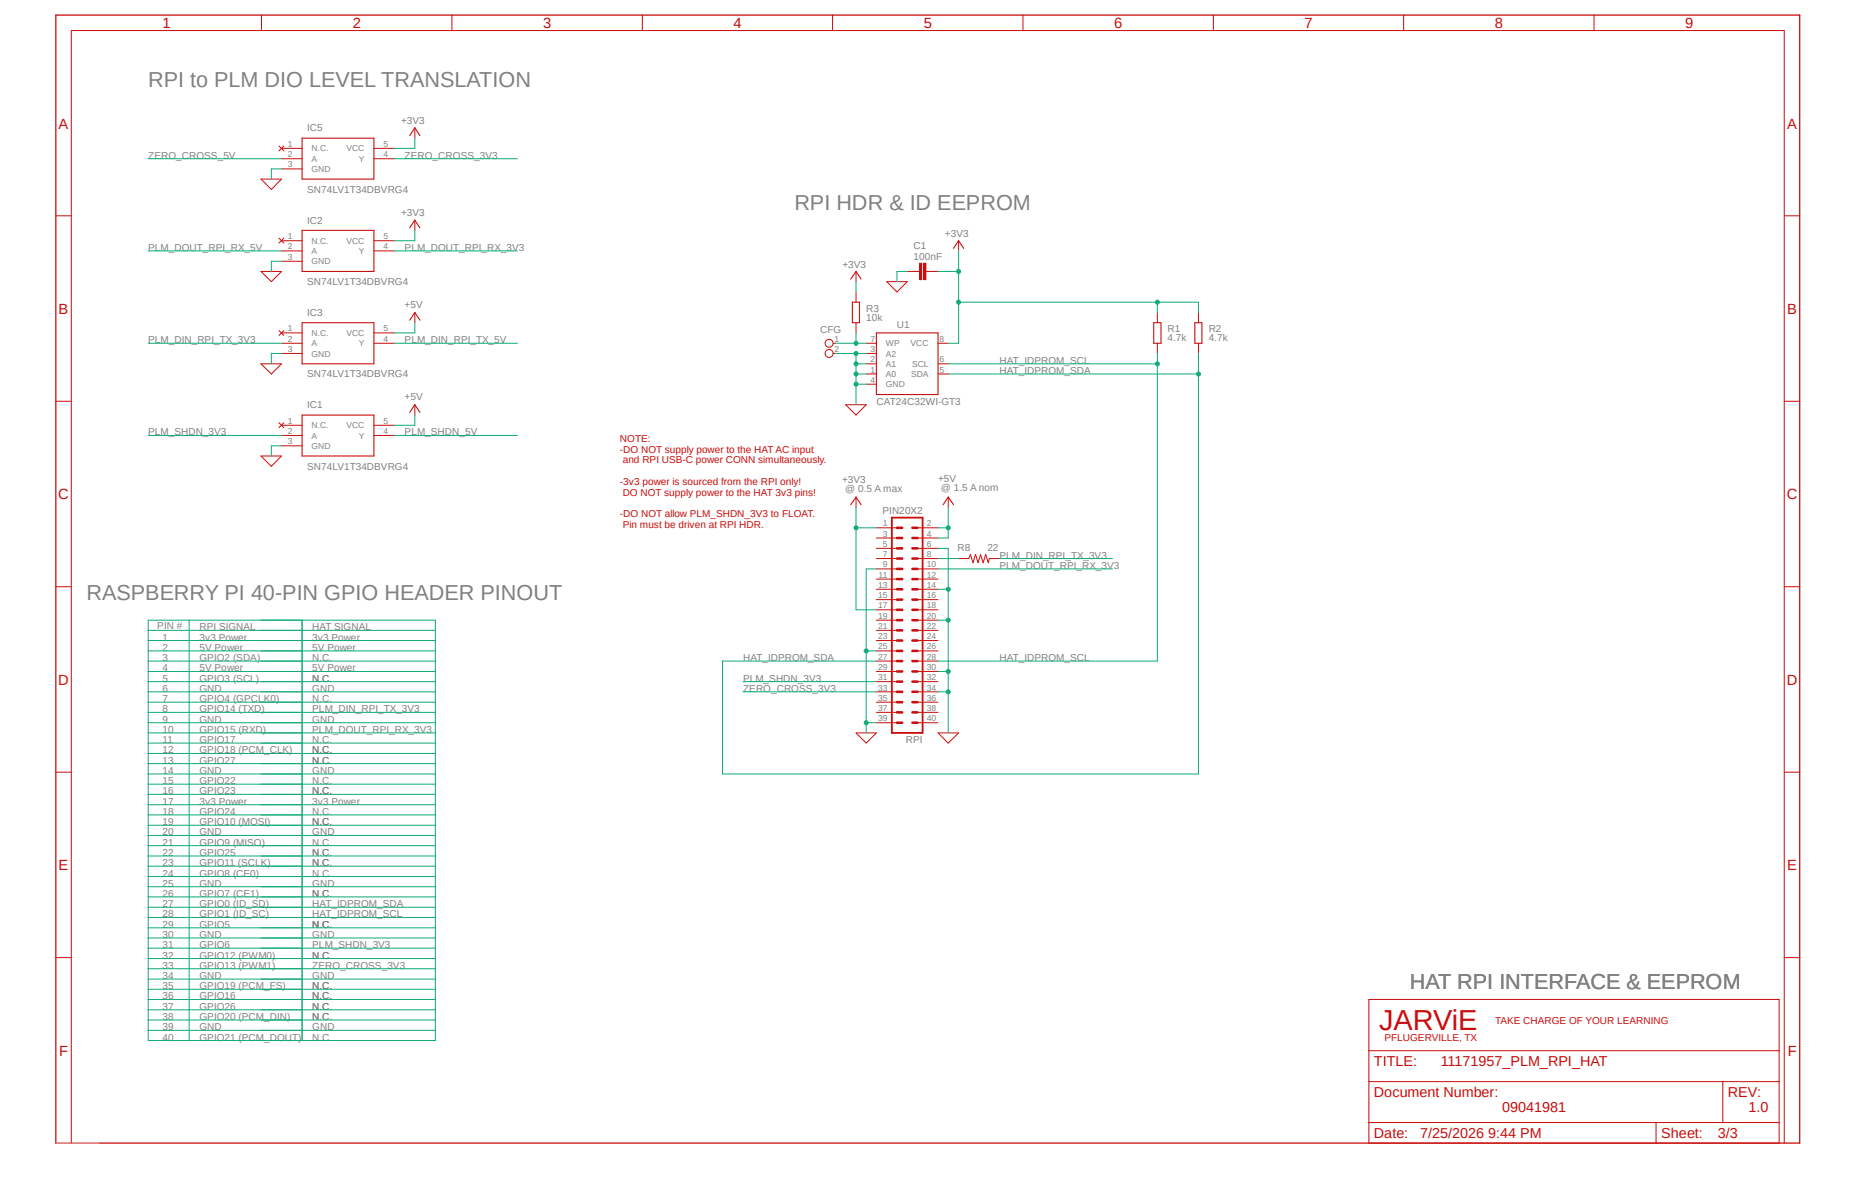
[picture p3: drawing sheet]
<svg xmlns="http://www.w3.org/2000/svg" width="432mm" height="279mm" viewBox="0 0 432 279" stroke-linecap="round" stroke-linejoin="round" font-family="sans-serif">
<path d="M12.5 3.2l406.8 263.5M419.3 3.2l-406.8 263.5" fill="none" stroke="#fff" stroke-width=".23"/>
<path d="M207.6 120.5h7.2v50.1h-7.2z" fill="none" stroke="#c90d0c" stroke-width=".42"/>
<g fill="none" stroke="#c90d0c" stroke-width=".59">
<path d="M208.8 127.7h1.2M208.8 125.3h1.2M208.8 122.9h1.2M208.8 132.5h1.2M208.8 130h1.2M208.8 139.6h1.2M208.8 137.2h1.2M208.8 134.8h1.2M212.4 127.7h1.2M212.4 125.3h1.2M212.4 122.9h1.2M212.4 132.5h1.2"/>
<path d="M212.4 130h1.2M212.4 139.6h1.2M212.4 137.2h1.2M212.4 134.8h1.2M208.8 144.4h1.2M208.8 142h1.2M208.8 151.6h1.2M208.8 149.1h1.2M208.8 146.8h1.2M208.8 156.3h1.2M208.8 153.9h1.2M208.8 158.7h1.2"/>
<path d="M212.4 144.4h1.2M212.4 142h1.2M212.4 151.6h1.2M212.4 149.1h1.2M212.4 146.8h1.2M212.4 156.3h1.2M212.4 153.9h1.2M212.4 158.7h1.2M208.8 161.1h1.2M208.8 163.5h1.2M208.8 165.9h1.2M208.8 168.3h1.2"/>
<path d="M212.4 161.1h1.2M212.4 163.5h1.2M212.4 165.9h1.2M212.4 168.3h1.2"/>
</g>
<g fill="none" stroke="#c90d0c" stroke-width=".23">
<path d="M223.1 56v2.4M201.6 79.9h2.4M213.6 63.2h.4M215.5 63.2h.5M218.4 79.9h2.3M269.4 72.8v2.3M269.4 79.9v2.4M201.6 89.5h2.4M201.6 84.7h2.4M201.6 87.1h2.4M201.6 82.3h2.4M218.4 84.7h2.3"/>
<path d="M218.4 87.1h2.3M199.3 115.7v2.4M204 122.9h4.8M204 125.3h4.8M204 127.7h4.8M204 130h4.8M204 132.5h4.8M204 134.8h4.8M204 137.2h4.8M204 139.6h4.8M213.6 122.9h4.8M213.6 125.3h4.8"/>
<path d="M213.6 127.7h4.8M213.6 130h4.8M213.6 132.5h4.8M213.6 134.8h4.8M213.6 137.2h4.8M213.6 139.6h4.8M204 142h4.8M204 144.4h4.8M204 146.8h4.8M204 149.1h4.8M204 151.6h4.8M204 153.9h4.8"/>
<path d="M204 156.3h4.8M204 158.7h4.8M213.6 142h4.8M213.6 144.4h4.8M213.6 146.8h4.8M213.6 149.1h4.8M213.6 151.6h4.8M213.6 153.9h4.8M213.6 156.3h4.8M213.6 158.7h4.8M204 161.1h4.8M204 163.5h4.8"/>
<path d="M204 165.9h4.8M204 168.3h4.8M213.6 161.1h4.8M213.6 163.5h4.8M213.6 165.9h4.8M213.6 168.3h4.8"/>
</g>
<path d="M222 57.8l1.1-1.8 1.2 1.8M204 77.5h14.4v14.4h-14.4zM268.6 75.1h1.7v4.8h-1.7zM198 117.5l1.3-1.8 1.1 1.8" fill="none" stroke="#c90d0c" stroke-width=".25"/>
<path d="M215 61.3h.5v3.8h-.5z" fill-rule="evenodd" fill="#c90d0c"/>
<path d="M215 61.3h.5v3.8h-.5z" fill="none" stroke="#c90d0c" stroke-width=".23"/>
<path d="M214 61.3h.5v3.8h-.5z" fill-rule="evenodd" fill="#c90d0c"/>
<g fill="none" stroke="#c90d0c" stroke-width=".23">
<path d="M60.9 3.5v3.6M105.2 3.5v3.6M149.5 3.5v3.6M193.8 3.5v3.6M238.1 3.5v3.6M282.4 3.5v3.6M326.7 3.5v3.6M371.1 3.5v3.6M64.9 34l1.2 1.1M65.5 34.5h4.8M65.5 37h4.8M65.5 39.3h4.8"/>
<path d="M66.1 34l-1.2 1.1M87 34.5h4.8M87 37h4.8M96.6 29.8v2.4M13 50.2h3.6M60.7 41.7h4.8l-2.3 2.4zM64.9 55.5l1.2 1.1M65.5 56h4.8M65.5 58.4h4.8M66.1 55.5l-1.2 1.1M87 56h4.8M87 58.4h4.8"/>
<path d="M96.6 51.3v2.3M415.3 50.2h3.6M60.7 63.2h4.8l-2.3 2.4zM64.9 77l1.2 1.1M65.5 79.9h4.8M65.5 60.8h4.8M65.5 77.5h4.8M66.1 77l-1.2 1.1M87 79.9h4.8M87 77.5h4.8M96.6 72.8v2.3M193.9 79.9h.6"/>
<path d="M199.3 63.2v2.4M199.3 68v2.4M199.3 75.1v2.4M206.4 65.6h4.8l-2.4 2.4zM211.2 63.2h2.4M214 61.3h.5v3.8h-.5zM216 63.2h2.4M279 72.8v2.3M279 79.9v2.4M13 93.4h3.6M60.7 84.7h4.8l-2.3 2.4zM64.9 98.4l1.2 1.2"/>
<path d="M65.5 82.3h4.8M65.5 99h4.8M66.1 98.4l-1.2 1.2M87 99h4.8M96.6 94.2v2.4M193.9 82.3h.6M196.8 94.2h4.8l-2.3 2.4zM415.3 93.4h3.6M60.7 106.2h4.8l-2.3 2.4zM65.5 101.4h4.8M65.5 103.8h4.8M87 101.4h4.8"/>
<path d="M220.7 115.7v2.4M13 136.6h3.6M223.1 130h2.4l.4-.9 .6 1.9 .6-1.9 .6 1.9 .6-1.9 .6 1.9 .5-1.9 .6 1.9 .3-1h2.4M415.3 136.6h3.6M13 179.8h3.6M199.3 170.6h4.7l-2.4 2.4zM218.4 170.6h4.7l-2.4 2.4zM415.3 179.8h3.6M13 223h3.6M318.6 232.7h95.5v33.4h-95.5zM415.3 223h3.6M318.6 251.8h95.5"/>
<path d="M318.6 244.6h95.5M401 251.8v9.6M16.6 266.1v-259h398.7v259M318.6 261.4h95.5M385.5 261.4v4.7"/>
<circle cx="193" cy="79.9" r=".93"/>
<circle cx="193" cy="82.3" r=".93"/>
</g>
<path d="M70.3 32.2h16.7v9.5h-16.7zM95.4 31.6l1.2-1.8 1.1 1.8M70.3 53.6h16.7v9.6h-16.7zM95.4 53l1.2-1.7 1.1 1.7M70.3 75.1h16.7v9.6h-16.7zM95.4 74.5l1.2-1.7 1.1 1.7M198 65l1.3-1.8 1.1 1.8M198.4 70.4h1.7v4.7h-1.7zM278.1 75.1h1.7v4.8h-1.7zM70.3 96.6h16.7v9.6h-16.7zM95.4 96l1.2-1.8 1.1 1.8M219.5 117.5l1.2-1.8 1.3 1.8" fill="none" stroke="#c90d0c" stroke-width=".25"/>
<path d="M13 3.5h405.9v262.6h-405.9z" fill="none" stroke="#c90d0c" stroke-width=".3"/>
<path d="M223.1 58.4v21.5h-2.4M223.1 70.4h55.9v2.4M269.4 70.4v2.4" fill="none" stroke="#0dab76" stroke-width=".23"/>
<circle cx="223.1" cy="70.4" r=".46" fill="#0dab76"/>
<circle cx="223.1" cy="70.4" r=".46" fill="none" stroke="#0dab76" stroke-width=".23"/>
<circle cx="269.4" cy="70.4" r=".46" fill="#0dab76"/>
<g fill="none" stroke="#0dab76" stroke-width=".23">
<path d="M218.4 63.2h4.7"/>
<circle cx="269.4" cy="70.4" r=".46"/>
</g>
<circle cx="223.1" cy="63.2" r=".46" fill="#0dab76"/>
<g fill="none" stroke="#0dab76" stroke-width=".23">
<path d="M199.3 65.6v2.4M199.3 118.1v23.9h4.7M199.3 122.9h4.7"/>
<circle cx="223.1" cy="63.2" r=".46"/>
</g>
<circle cx="199.3" cy="122.9" r=".46" fill="#0dab76"/>
<g fill="none" stroke="#0dab76" stroke-width=".23">
<path d="M96.6 32.2v2.3h-4.8M96.6 53.6v2.4h-4.8M220.7 84.7h48.7M269.4 82.3v71.6h-51"/>
<circle cx="199.3" cy="122.9" r=".46"/>
</g>
<circle cx="269.4" cy="84.7" r=".46" fill="#0dab76"/>
<g fill="none" stroke="#0dab76" stroke-width=".23">
<path d="M220.7 87.1h58.3M279 82.3v97.9h-110.8v-26.3h35.8"/>
<circle cx="269.4" cy="84.7" r=".46"/>
</g>
<circle cx="279" cy="87.1" r=".46" fill="#0dab76"/>
<g fill="none" stroke="#0dab76" stroke-width=".23">
<path d="M194.5 79.9h7.1M199.3 77.5v2.4"/>
<circle cx="279" cy="87.1" r=".46"/>
</g>
<circle cx="199.3" cy="79.9" r=".46" fill="#0dab76"/>
<g fill="none" stroke="#0dab76" stroke-width=".23">
<path d="M220.7 118.1v7.2h-2.3M218.4 122.9h2.3"/>
<circle cx="199.3" cy="79.9" r=".46"/>
</g>
<circle cx="220.7" cy="122.9" r=".46" fill="#0dab76"/>
<g fill="none" stroke="#0dab76" stroke-width=".23">
<path d="M65.5 39.3h-2.3v2.4M91.8 58.4h28.6M34.5 79.9h31M65.5 60.8h-2.3v2.4M96.6 75.1v2.4h-4.8M211.2 63.2h-2.4v2.4M65.5 82.3h-2.3v2.4M96.6 96.6v2.4h-4.8M199.3 87.1h2.3M199.3 84.7h2.3M201.6 82.3h-2.3v7.2h2.3M65.5 103.8h-2.3v2.4"/>
<path d="M218.4 130h4.7M218.4 132.5h40.6M232.7 130h26.3M34.5 144.4h35.8v97.9h-35.8zM34.5 146.8h35.8M34.5 149.1h35.8M34.5 151.6h35.8M34.5 153.9h35.8M34.5 156.3h35.8M34.5 158.7h35.8M44 144.4v97.9M34.5 161.1h35.8"/>
<path d="M34.5 163.5h35.8M34.5 165.9h35.8M34.5 168.3h35.8M34.5 170.6h35.8M34.5 173h35.8M34.5 175.4h35.8M34.5 177.8h35.8M34.5 180.2h35.8M34.5 182.6h35.8M34.5 185h35.8M34.5 187.4h35.8M34.5 189.7h35.8"/>
<path d="M34.5 192.2h35.8M34.5 194.5h35.8M34.5 196.9h35.8M34.5 199.3h35.8M34.5 201.7h35.8M34.5 204.1h35.8M34.5 206.5h35.8M34.5 208.8h35.8M34.5 211.2h35.8M34.5 213.6h35.8M34.5 216h35.8M34.5 218.4h35.8"/>
<path d="M34.5 220.8h35.8M34.5 223.2h35.8M34.5 225.6h35.8M34.5 228h35.8M34.5 230.3h35.8M34.5 232.7h35.8M34.5 235.1h35.8M34.5 237.5h35.8M34.5 239.9h35.8"/>
<circle cx="220.7" cy="122.9" r=".46"/>
</g>
<circle cx="199.3" cy="89.5" r=".46" fill="#0dab76"/>
<circle cx="199.3" cy="89.5" r=".46" fill="none" stroke="#0dab76" stroke-width=".23"/>
<circle cx="199.3" cy="87.1" r=".46" fill="#0dab76"/>
<circle cx="199.3" cy="87.1" r=".46" fill="none" stroke="#0dab76" stroke-width=".23"/>
<circle cx="199.3" cy="84.7" r=".46" fill="#0dab76"/>
<g fill="none" stroke="#0dab76" stroke-width=".23">
<path d="M194.5 82.3h4.8"/>
<circle cx="199.3" cy="84.7" r=".46"/>
</g>
<circle cx="199.3" cy="82.3" r=".46" fill="#0dab76"/>
<g fill="none" stroke="#0dab76" stroke-width=".23">
<path d="M199.3 89.5v4.7M204 132.5h-2.4v38.1M201.6 151.6h2.4M201.6 168.3h2.4"/>
<circle cx="199.3" cy="82.3" r=".46"/>
</g>
<circle cx="201.6" cy="151.6" r=".46" fill="#0dab76"/>
<circle cx="201.6" cy="151.6" r=".46" fill="none" stroke="#0dab76" stroke-width=".23"/>
<circle cx="201.6" cy="168.3" r=".46" fill="#0dab76"/>
<g fill="none" stroke="#0dab76" stroke-width=".23">
<path d="M218.4 127.7h2.3v42.9M218.4 137.2h2.3M218.4 144.4h2.3M218.4 156.3h2.3M218.4 161.1h2.3"/>
<circle cx="201.6" cy="168.3" r=".46"/>
</g>
<circle cx="220.7" cy="137.2" r=".46" fill="#0dab76"/>
<circle cx="220.7" cy="137.2" r=".46" fill="none" stroke="#0dab76" stroke-width=".23"/>
<circle cx="220.7" cy="144.4" r=".46" fill="#0dab76"/>
<circle cx="220.7" cy="144.4" r=".46" fill="none" stroke="#0dab76" stroke-width=".23"/>
<circle cx="220.7" cy="156.3" r=".46" fill="#0dab76"/>
<circle cx="220.7" cy="156.3" r=".46" fill="none" stroke="#0dab76" stroke-width=".23"/>
<circle cx="220.7" cy="161.1" r=".46" fill="#0dab76"/>
<g fill="none" stroke="#0dab76" stroke-width=".23">
<path d="M34.5 37h31M91.8 37h28.6M34.5 58.4h31M91.8 79.9h28.6M34.5 101.4h31M91.8 101.4h28.6M60.7 158.7h40.6M60.7 146.8h40.6M60.7 144.4h40.6v97.9h-40.6M60.7 149.1h40.6M60.7 151.6h40.6M60.7 153.9h40.6"/>
<path d="M60.7 156.3h40.6M70.3 144.4v97.9M173 158.7h31M60.7 161.1h40.6M60.7 163.5h40.6M60.7 165.9h40.6M60.7 168.3h40.6M60.7 170.6h40.6M60.7 173h40.6M60.7 175.4h40.6M60.7 177.8h40.6M173 161.1h31"/>
<path d="M60.7 180.2h40.6M60.7 182.6h40.6M60.7 185h40.6M60.7 187.4h40.6M60.7 189.7h40.6M60.7 192.2h40.6M60.7 194.5h40.6M60.7 196.9h40.6M60.7 199.3h40.6M60.7 201.7h40.6M60.7 204.1h40.6M60.7 206.5h40.6"/>
<path d="M60.7 208.8h40.6M60.7 211.2h40.6M60.7 213.6h40.6M60.7 216h40.6M60.7 218.4h40.6M60.7 220.8h40.6M60.7 223.2h40.6M60.7 225.6h40.6M60.7 228h40.6M60.7 230.3h40.6M60.7 232.7h40.6M60.7 235.1h40.6"/>
<path d="M60.7 237.5h40.6M60.7 239.9h40.6"/>
<circle cx="220.7" cy="161.1" r=".46"/>
</g>
<text font-size="6.7" fill="#c90d0c" x="321" y="239.9">JARViE</text>
<g font-size="5" fill="#808080">
<text x="34.5" y="20.2">RPI to PLM DIO LEVEL TRANSLATION</text>
<text x="184.9" y="48.9">RPI HDR &amp; ID EEPROM</text>
<text x="20.2" y="139.6">RASPBERRY PI 40-PIN GPIO HEADER PINOUT</text>
<text x="328.2" y="230.3">HAT RPI INTERFACE &amp; EEPROM</text>
</g>
<g font-size="3.4" fill="#c90d0c">
<text x="37.8" y="6.5">1</text>
<text x="82.1" y="6.5">2</text>
<text x="126.4" y="6.5">3</text>
<text x="170.7" y="6.5">4</text>
<text x="215.1" y="6.5">5</text>
<text x="259.3" y="6.5">6</text>
<text x="303.7" y="6.5">7</text>
<text x="348" y="6.5">8</text>
<text x="392.3" y="6.5">9</text>
<text x="13.6" y="29.9">A</text>
<text x="416" y="29.9">A</text>
<text x="13.6" y="73.1">B</text>
<text x="416" y="73.1">B</text>
<text x="13.5" y="116.2">C</text>
<text x="415.9" y="116.2">C</text>
<text x="13.5" y="159.4">D</text>
<text x="415.9" y="159.4">D</text>
<text x="13.6" y="202.6">E</text>
<text x="416" y="202.6">E</text>
<text x="13.8" y="245.8">F</text>
<text x="416.1" y="245.8">F</text>
</g>
<g font-size="3.3" fill="#c90d0c">
<text x="319.8" y="248.2">TITLE:</text>
<text x="335.4" y="248.2">11171957_PLM_RPI_HAT</text>
<text x="319.8" y="255.4">Document Number:</text>
<text x="402.2" y="255.4">REV:</text>
<text x="349.7" y="259">09041981</text>
<text x="407" y="259">1.0</text>
<text x="319.8" y="265">Date:</text>
<text x="330.6" y="265">7/25/2026 9:44 PM</text>
<text x="386.7" y="265">Sheet:</text>
<text x="399.8" y="265">3/3</text>
</g>
<g font-size="2.3" fill="#808080">
<text x="93.3" y="28.8">+3V3</text>
<text x="71.5" y="30.6">IC5</text>
<text x="34.5" y="37">ZERO_CROSS_5V</text>
<text x="94.2" y="37">ZERO_CROSS_3V3</text>
<text x="71.5" y="44.9">SN74LV1T34DBVRG4</text>
<text x="71.5" y="52.1">IC2</text>
<text x="93.3" y="50.3">+3V3</text>
<text x="34.5" y="58.4">PLM_DOUT_RPI_RX_5V</text>
<text x="94.2" y="58.4">PLM_DOUT_RPI_RX_3V3</text>
<text x="212.6" y="58.1">C1</text>
<text x="220" y="55.3">+3V3</text>
<text x="196.1" y="62.5">+3V3</text>
<text x="212.6" y="60.5">100nF</text>
<text x="71.5" y="66.4">SN74LV1T34DBVRG4</text>
<text x="94.2" y="71.6">+5V</text>
<text x="71.5" y="73.6">IC3</text>
<text x="190.9" y="77.5">CFG</text>
<text x="201.6" y="74.7">10k</text>
<text x="201.6" y="72.6">R3</text>
<text x="208.8" y="76.3">U1</text>
<text x="271.8" y="77.3">R1</text>
<text x="281.4" y="77.3">R2</text>
<text x="34.5" y="79.9">PLM_DIN_RPI_TX_3V3</text>
<text x="94.2" y="79.9">PLM_DIN_RPI_TX_5V</text>
<text x="271.8" y="79.5">4.7k</text>
<text x="281.4" y="79.5">4.7k</text>
<text x="71.5" y="87.9">SN74LV1T34DBVRG4</text>
<text x="232.7" y="84.7">HAT_IDPROM_SCL</text>
<text x="232.7" y="87.1">HAT_IDPROM_SDA</text>
<text x="71.5" y="95">IC1</text>
<text x="94.2" y="93.1">+5V</text>
<text x="204.1" y="94.2">CAT24C32WI-GT3</text>
<text x="34.5" y="101.4">PLM_SHDN_3V3</text>
<text x="94.2" y="101.4">PLM_SHDN_5V</text>
<text x="71.5" y="109.4">SN74LV1T34DBVRG4</text>
<text x="196" y="112.4">+3V3</text>
<text x="218.4" y="112.2">+5V</text>
<text x="196.8" y="114.6">@ 0.5 A max</text>
<text x="205.4" y="119.8">PIN20X2</text>
<text x="219" y="114.3">@ 1.5 A nom</text>
<text x="222.9" y="128.4">R8</text>
<text x="229.8" y="128.4">22</text>
<text x="232.7" y="130.1">PLM_DIN_RPI_TX_3V3</text>
<text x="232.7" y="132.5">PLM_DOUT_RPI_RX_3V3</text>
<text x="36.6" y="146.5">PIN #</text>
<text x="37.8" y="149.1">1</text>
<text x="46.4" y="146.8">RPI SIGNAL</text>
<text x="46.4" y="149.1">3v3 Power</text>
<text x="72.7" y="146.8">HAT SIGNAL</text>
<text x="72.7" y="149.1">3v3 Power</text>
<text x="37.8" y="151.6">2</text>
<text x="37.8" y="153.9">3</text>
<text x="46.4" y="151.6">5V Power</text>
<text x="46.4" y="153.9">GPIO2 (SDA)</text>
<text x="72.7" y="151.6">5V Power</text>
<text x="72.7" y="153.9">N.C.</text>
<text x="173" y="153.9">HAT_IDPROM_SDA</text>
<text x="232.7" y="153.9">HAT_IDPROM_SCL</text>
<text x="37.8" y="156.3">4</text>
<text x="37.8" y="158.7">5</text>
<text x="37.8" y="161.1">6</text>
<text x="46.4" y="156.3">5V Power</text>
<text x="46.4" y="158.7">GPIO3 (SCL)</text>
<text x="46.4" y="161.1">GND</text>
<text x="72.7" y="156.3">5V Power</text>
<text x="72.7" y="161.1">GND</text>
<text x="72.7" y="158.7">N.C.</text>
<text x="173" y="158.7">PLM_SHDN_3V3</text>
<text x="173" y="161.1">ZERO_CROSS_3V3</text>
<text x="37.8" y="163.5">7</text>
<text x="37.8" y="165.9">8</text>
<text x="46.4" y="163.5">GPIO4 (GPCLK0)</text>
<text x="46.4" y="165.9">GPIO14 (TXD)</text>
<text x="72.7" y="163.5">N.C.</text>
<text x="72.7" y="165.9">PLM_DIN_RPI_TX_3V3</text>
<text x="37.8" y="168.3">9</text>
<text x="37.8" y="170.6">10</text>
<text x="37.8" y="173">11</text>
<text x="46.4" y="168.3">GND</text>
<text x="46.4" y="170.6">GPIO15 (RXD)</text>
<text x="46.4" y="173">GPIO17</text>
<text x="72.7" y="168.3">GND</text>
<text x="72.7" y="170.6">PLM_DOUT_RPI_RX_3V3</text>
<text x="72.7" y="173">N.C.</text>
<text x="210.9" y="173">RPI</text>
<text x="37.8" y="175.4">12</text>
<text x="37.8" y="177.8">13</text>
<text x="46.4" y="175.4">GPIO18 (PCM_CLK)</text>
<text x="46.4" y="177.8">GPIO27</text>
<text x="72.7" y="175.4">N.C.</text>
<text x="72.7" y="177.8">N.C.</text>
<text x="37.8" y="180.2">14</text>
<text x="37.8" y="182.6">15</text>
<text x="37.8" y="185">16</text>
<text x="46.4" y="180.2">GND</text>
<text x="46.4" y="182.6">GPIO22</text>
<text x="46.4" y="185">GPIO23</text>
<text x="72.7" y="180.2">GND</text>
<text x="72.7" y="182.6">N.C.</text>
<text x="72.7" y="185">N.C.</text>
<text x="37.8" y="187.4">17</text>
<text x="37.8" y="189.7">18</text>
<text x="46.4" y="187.4">3v3 Power</text>
<text x="46.4" y="189.7">GPIO24</text>
<text x="72.7" y="187.4">3v3 Power</text>
<text x="72.7" y="189.7">N.C.</text>
<text x="37.8" y="192.2">19</text>
<text x="37.8" y="194.5">20</text>
<text x="37.8" y="196.9">21</text>
<text x="46.4" y="192.2">GPIO10 (MOSI)</text>
<text x="46.4" y="194.5">GND</text>
<text x="46.4" y="196.9">GPIO9 (MISO)</text>
<text x="72.7" y="194.5">GND</text>
<text x="72.7" y="192.2">N.C.</text>
<text x="72.7" y="196.9">N.C.</text>
<text x="37.8" y="199.3">22</text>
<text x="37.8" y="201.7">23</text>
<text x="46.4" y="199.3">GPIO25</text>
<text x="46.4" y="201.7">GPIO11 (SCLK)</text>
<text x="72.7" y="199.3">N.C.</text>
<text x="72.7" y="201.7">N.C.</text>
<text x="37.8" y="204.1">24</text>
<text x="37.8" y="206.5">25</text>
<text x="37.8" y="208.8">26</text>
<text x="46.4" y="204.1">GPIO8 (CE0)</text>
<text x="46.4" y="206.5">GND</text>
<text x="46.4" y="208.8">GPIO7 (CE1)</text>
<text x="72.7" y="206.5">GND</text>
<text x="72.7" y="204.1">N.C.</text>
<text x="72.7" y="208.8">N.C.</text>
<text x="37.8" y="211.2">27</text>
<text x="37.8" y="213.6">28</text>
<text x="46.4" y="211.2">GPIO0 (ID_SD)</text>
<text x="46.4" y="213.6">GPIO1 (ID_SC)</text>
<text x="72.7" y="211.2">HAT_IDPROM_SDA</text>
<text x="72.7" y="213.6">HAT_IDPROM_SCL</text>
<text x="37.8" y="216">29</text>
<text x="37.8" y="218.4">30</text>
<text x="37.8" y="220.8">31</text>
<text x="46.4" y="216">GPIO5</text>
<text x="46.4" y="218.4">GND</text>
<text x="46.4" y="220.8">GPIO6</text>
<text x="72.7" y="218.4">GND</text>
<text x="72.7" y="220.8">PLM_SHDN_3V3</text>
<text x="72.7" y="216">N.C.</text>
<text x="37.8" y="223.2">32</text>
<text x="37.8" y="225.6">33</text>
<text x="37.8" y="228">34</text>
<text x="46.4" y="223.2">GPIO12 (PWM0)</text>
<text x="46.4" y="225.6">GPIO13 (PWM1)</text>
<text x="46.4" y="228">GND</text>
<text x="72.7" y="225.6">ZERO_CROSS_3V3</text>
<text x="72.7" y="228">GND</text>
<text x="72.7" y="223.2">N.C.</text>
<text x="37.8" y="230.3">35</text>
<text x="37.8" y="232.7">36</text>
<text x="46.4" y="230.3">GPIO19 (PCM_FS)</text>
<text x="46.4" y="232.7">GPIO16</text>
<text x="72.7" y="230.3">N.C.</text>
<text x="72.7" y="232.7">N.C.</text>
<text x="37.8" y="235.1">37</text>
<text x="37.8" y="237.5">38</text>
<text x="37.8" y="239.9">39</text>
<text x="46.4" y="235.1">GPIO26</text>
<text x="46.4" y="237.5">GPIO20 (PCM_DIN)</text>
<text x="46.4" y="239.9">GND</text>
<text x="72.7" y="239.9">GND</text>
<text x="72.7" y="235.1">N.C.</text>
<text x="72.7" y="237.5">N.C.</text>
<text x="37.8" y="242.3">40</text>
<text x="46.4" y="242.3">GPIO21 (PCM_DOUT)</text>
<text x="72.7" y="242.3">N.C.</text>
</g>
<g font-size="2.3" fill="#c90d0c">
<text x="144.3" y="102.9">NOTE:</text>
<text x="144.3" y="105.4">-DO NOT supply power to the HAT AC input</text>
<text x="144.9" y="107.9">and RPI USB-C power CONN simultaneously.</text>
<text x="144.3" y="112.9">-3v3 power is sourced from the RPI only!</text>
<text x="144.9" y="115.4">DO NOT supply power to the HAT 3v3 pins!</text>
<text x="144.3" y="120.4">-DO NOT allow PLM_SHDN_3V3 to FLOAT.</text>
<text x="144.9" y="122.9">Pin must be driven at RPI HDR.</text>
<text x="348" y="238.5">TAKE CHARGE OF YOUR LEARNING</text>
<text x="322.2" y="242.3">PFLUGERVILLE, TX</text>
</g>
<g font-size="2" fill="#808080">
<text x="67" y="34.2">1</text>
<text x="72.5" y="35.3">N.C.</text>
<text x="80.6" y="35.3">VCC</text>
<text x="89.2" y="34.2">5</text>
<text x="67" y="36.6">2</text>
<text x="67" y="39">3</text>
<text x="72.5" y="37.7">A</text>
<text x="72.5" y="40">GND</text>
<text x="83.6" y="37.7">Y</text>
<text x="89.2" y="36.6">4</text>
<text x="67" y="55.7">1</text>
<text x="67" y="58.1">2</text>
<text x="72.5" y="56.8">N.C.</text>
<text x="72.5" y="59.1">A</text>
<text x="80.6" y="56.8">VCC</text>
<text x="83.6" y="59.1">Y</text>
<text x="89.2" y="58.1">4</text>
<text x="89.2" y="55.7">5</text>
<text x="67" y="60.5">3</text>
<text x="72.5" y="61.6">GND</text>
<text x="67" y="77.2">1</text>
<text x="89.2" y="77.2">5</text>
<text x="67" y="79.6">2</text>
<text x="67" y="82">3</text>
<text x="72.5" y="78.2">N.C.</text>
<text x="72.5" y="80.6">A</text>
<text x="72.5" y="83">GND</text>
<text x="80.6" y="78.2">VCC</text>
<text x="83.6" y="80.6">Y</text>
<text x="89.2" y="79.6">4</text>
<text x="194.3" y="79.6">1</text>
<text x="194.3" y="82">2</text>
<text x="202.6" y="82">3</text>
<text x="202.6" y="79.6">7</text>
<text x="206.2" y="83">A2</text>
<text x="206.2" y="80.6">WP</text>
<text x="212" y="80.6">VCC</text>
<text x="218.7" y="79.6">8</text>
<text x="202.6" y="89.1">4</text>
<text x="202.6" y="86.7">1</text>
<text x="202.6" y="84.4">2</text>
<text x="206.2" y="87.8">A0</text>
<text x="206.2" y="85.4">A1</text>
<text x="212.1" y="87.8">SDA</text>
<text x="212.3" y="85.4">SCL</text>
<text x="218.7" y="84.4">6</text>
<text x="218.7" y="86.7">5</text>
<text x="206.2" y="90.2">GND</text>
<text x="67" y="98.7">1</text>
<text x="67" y="101">2</text>
<text x="72.5" y="99.7">N.C.</text>
<text x="80.6" y="99.7">VCC</text>
<text x="89.2" y="101">4</text>
<text x="89.2" y="98.7">5</text>
<text x="67" y="103.5">3</text>
<text x="72.5" y="102.1">A</text>
<text x="72.5" y="104.5">GND</text>
<text x="83.6" y="102.1">Y</text>
<text x="205.5" y="122.6">1</text>
<text x="205.5" y="125">3</text>
<text x="215.8" y="122.6">2</text>
<text x="215.8" y="125">4</text>
<text x="205.5" y="127.3">5</text>
<text x="205.5" y="129.7">7</text>
<text x="215.8" y="127.3">6</text>
<text x="215.8" y="129.7">8</text>
<text x="204.4" y="136.9">13</text>
<text x="204.5" y="134.5">11</text>
<text x="205.5" y="132.1">9</text>
<text x="215.8" y="132.1">10</text>
<text x="215.8" y="134.5">12</text>
<text x="215.8" y="136.9">14</text>
<text x="204.4" y="139.3">15</text>
<text x="204.4" y="141.6">17</text>
<text x="215.8" y="139.3">16</text>
<text x="215.8" y="141.6">18</text>
<text x="204.4" y="144.1">19</text>
<text x="204.4" y="146.4">21</text>
<text x="204.4" y="148.8">23</text>
<text x="215.8" y="144.1">20</text>
<text x="215.8" y="146.4">22</text>
<text x="215.8" y="148.8">24</text>
<text x="204.4" y="151.2">25</text>
<text x="204.4" y="153.6">27</text>
<text x="204.4" y="156">29</text>
<text x="215.8" y="151.2">26</text>
<text x="215.8" y="153.6">28</text>
<text x="215.8" y="156">30</text>
<text x="204.4" y="158.4">31</text>
<text x="204.4" y="160.8">33</text>
<text x="215.8" y="158.4">32</text>
<text x="215.8" y="160.8">34</text>
<text x="204.4" y="163.2">35</text>
<text x="204.4" y="165.5">37</text>
<text x="204.4" y="167.9">39</text>
<text x="215.8" y="163.2">36</text>
<text x="215.8" y="165.5">38</text>
<text x="215.8" y="167.9">40</text>
</g>
</svg>
